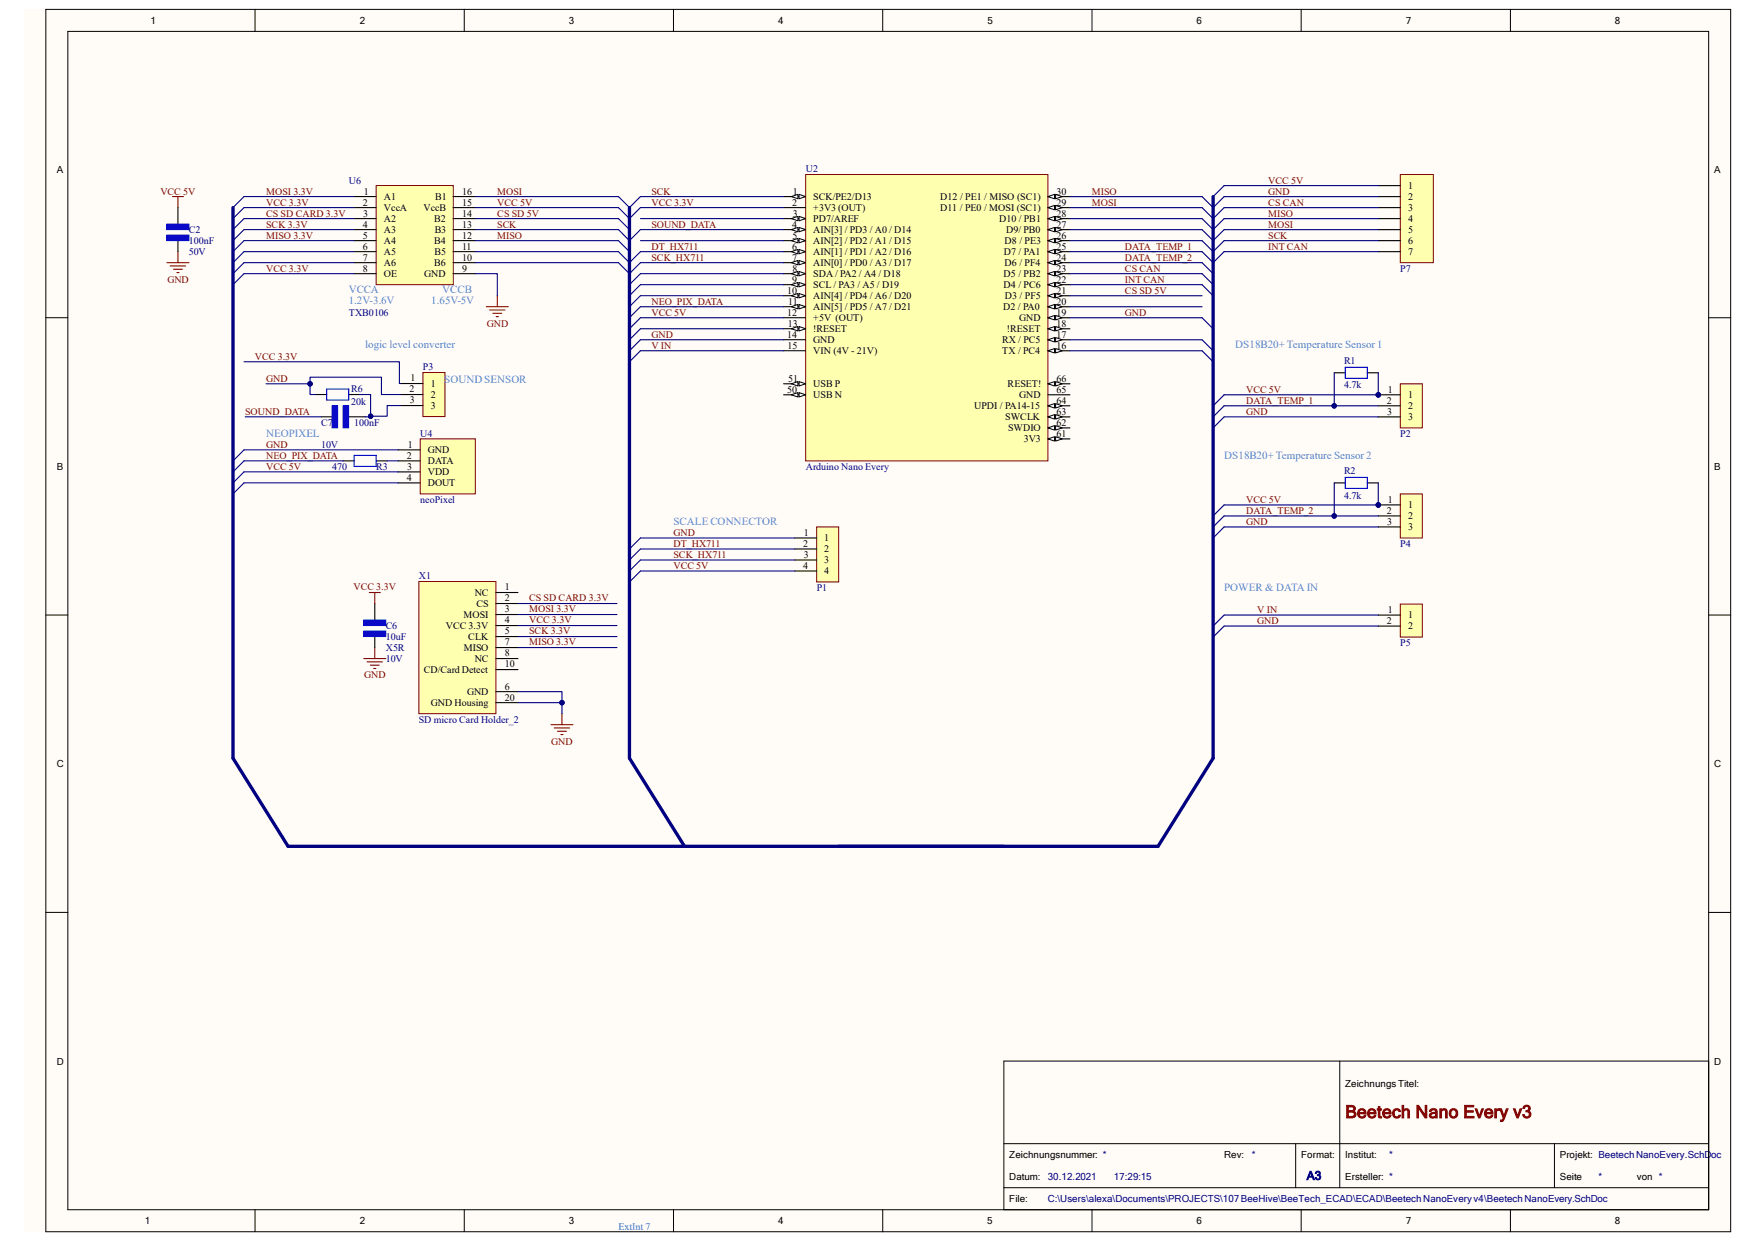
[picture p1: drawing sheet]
<svg xmlns="http://www.w3.org/2000/svg" width="297mm" height="210mm" viewBox="0 0 297 210" stroke-linecap="round" stroke-linejoin="round" font-family="sans-serif">
<path d="M4 1.6h288.9v206.8h-288.9z" fill-rule="evenodd" fill="#fffcf8"/>
<g fill="none" stroke="#000" stroke-width=".17">
<path d="M7.8 1.6h285.1v206.8h-285.1zM11.5 5.3h277.7v199.4h-277.7zM43.2 1.6v3.7M78.6 1.6v3.7M114 1.6v3.7M149.4 1.6v3.7M184.8 1.6v3.7M220.2 1.6v3.7M255.6 1.6v3.7M7.7 53.8h3.8M289.2 53.8h3.7M7.8 104.1h3.7"/>
<path d="M289.2 104.1h3.7M7.8 154.4h3.7M289.2 154.4h3.7M226.7 179.6v21.4M289.2 179.6h-119.3v25.1M169.9 193.5h119.3M219.3 193.5v7.5M263.1 193.5v7.5M43.2 204.7v3.7M78.6 204.7v3.7M114 204.7v3.7M149.4 204.7v3.7"/>
<path d="M169.9 201h119.3M184.8 204.7v3.7M220.2 204.7v3.7M255.6 204.7v3.7"/>
</g>
<path d="M136.3 29.5h41v48.5h-41z" fill-rule="evenodd" fill="#ffffb0"/>
<path d="M136.3 29.5h41v48.5h-41z" fill="none" stroke="#800000" stroke-width=".17"/>
<path d="M132.6 33.3h3.7" fill="none" stroke="#000" stroke-width=".19"/>
<path d="M135.2 32.9l1.1 .4-1.1 .3z" fill="#f8fcff"/>
<path d="M135.2 32.9l1.1 .4-1.1 .3z" fill="none" stroke="#000" stroke-width=".17"/>
<path d="M133.9 33.3l1.1-.4v.7z" fill="#f8fcff"/>
<path d="M133.9 33.3l1.1-.4v.7z" fill="none" stroke="#000" stroke-width=".17"/>
<path d="M132.6 35.1h3.7M132.6 37h3.7" fill="none" stroke="#000" stroke-width=".19"/>
<path d="M135.2 36.6l1.1 .4-1.1 .4z" fill="#f8fcff"/>
<path d="M135.2 36.6l1.1 .4-1.1 .4z" fill="none" stroke="#000" stroke-width=".17"/>
<path d="M133.9 37l1.1-.4v.8z" fill="#f8fcff"/>
<path d="M133.9 37l1.1-.4v.8z" fill="none" stroke="#000" stroke-width=".17"/>
<path d="M132.6 38.9h3.7" fill="none" stroke="#000" stroke-width=".19"/>
<path d="M135.2 38.5l1.1 .4-1.1 .3z" fill="#f8fcff"/>
<path d="M135.2 38.5l1.1 .4-1.1 .3z" fill="none" stroke="#000" stroke-width=".17"/>
<path d="M133.9 38.9l1.1-.4v.7z" fill="#f8fcff"/>
<path d="M133.9 38.9l1.1-.4v.7z" fill="none" stroke="#000" stroke-width=".17"/>
<path d="M132.6 40.7h3.7" fill="none" stroke="#000" stroke-width=".19"/>
<path d="M135.2 40.3l1.1 .4-1.1 .4z" fill="#f8fcff"/>
<path d="M135.2 40.3l1.1 .4-1.1 .4z" fill="none" stroke="#000" stroke-width=".17"/>
<path d="M133.9 40.7l1.1-.4v.8z" fill="#f8fcff"/>
<path d="M133.9 40.7l1.1-.4v.8z" fill="none" stroke="#000" stroke-width=".17"/>
<path d="M132.6 42.6h3.7" fill="none" stroke="#000" stroke-width=".19"/>
<path d="M135.2 42.2l1.1 .4-1.1 .4z" fill="#f8fcff"/>
<path d="M135.2 42.2l1.1 .4-1.1 .4z" fill="none" stroke="#000" stroke-width=".17"/>
<path d="M133.9 42.6l1.1-.4v.8z" fill="#f8fcff"/>
<path d="M133.9 42.6l1.1-.4v.8z" fill="none" stroke="#000" stroke-width=".17"/>
<path d="M132.6 44.4h3.7" fill="none" stroke="#000" stroke-width=".19"/>
<path d="M135.2 44.1l1.1 .3-1.1 .4z" fill="#f8fcff"/>
<path d="M135.2 44.1l1.1 .3-1.1 .4z" fill="none" stroke="#000" stroke-width=".17"/>
<path d="M133.9 44.4l1.1-.3v.7z" fill="#f8fcff"/>
<path d="M133.9 44.4l1.1-.3v.7z" fill="none" stroke="#000" stroke-width=".17"/>
<path d="M132.6 46.3h3.7" fill="none" stroke="#000" stroke-width=".19"/>
<path d="M135.2 45.9l1.1 .4-1.1 .4z" fill="#f8fcff"/>
<path d="M135.2 45.9l1.1 .4-1.1 .4z" fill="none" stroke="#000" stroke-width=".17"/>
<path d="M133.9 46.3l1.1-.4v.8z" fill="#f8fcff"/>
<path d="M133.9 46.3l1.1-.4v.8z" fill="none" stroke="#000" stroke-width=".17"/>
<path d="M132.6 48.2h3.7" fill="none" stroke="#000" stroke-width=".19"/>
<path d="M135.2 47.8l1.1 .4-1.1 .4z" fill="#f8fcff"/>
<path d="M135.2 47.8l1.1 .4-1.1 .4z" fill="none" stroke="#000" stroke-width=".17"/>
<path d="M133.9 48.2l1.1-.4v.8z" fill="#f8fcff"/>
<path d="M133.9 48.2l1.1-.4v.8z" fill="none" stroke="#000" stroke-width=".17"/>
<path d="M132.6 50h3.7" fill="none" stroke="#000" stroke-width=".19"/>
<path d="M135.2 49.7l1.1 .3-1.1 .4z" fill="#f8fcff"/>
<path d="M135.2 49.7l1.1 .3-1.1 .4z" fill="none" stroke="#000" stroke-width=".17"/>
<path d="M133.9 50l1.1-.3v.7z" fill="#f8fcff"/>
<path d="M133.9 50l1.1-.3v.7z" fill="none" stroke="#000" stroke-width=".17"/>
<path d="M132.6 51.9h3.7" fill="none" stroke="#000" stroke-width=".19"/>
<path d="M135.2 51.5l1.1 .4-1.1 .4z" fill="#f8fcff"/>
<path d="M135.2 51.5l1.1 .4-1.1 .4z" fill="none" stroke="#000" stroke-width=".17"/>
<path d="M133.9 51.9l1.1-.4v.8z" fill="#f8fcff"/>
<path d="M133.9 51.9l1.1-.4v.8z" fill="none" stroke="#000" stroke-width=".17"/>
<path d="M132.6 53.8h3.7M132.6 55.6h3.7" fill="none" stroke="#000" stroke-width=".19"/>
<path d="M135.2 55.3l1.1 .3-1.1 .4z" fill="#f8fcff"/>
<path d="M135.2 55.3l1.1 .3-1.1 .4z" fill="none" stroke="#000" stroke-width=".17"/>
<path d="M133.9 55.6l1.1-.3v.7z" fill="#f8fcff"/>
<path d="M133.9 55.6l1.1-.3v.7z" fill="none" stroke="#000" stroke-width=".17"/>
<path d="M132.6 57.5h3.7M132.6 59.4h3.7M177.3 59.4h3.8" fill="none" stroke="#000" stroke-width=".19"/>
<path d="M177.3 59.4l1.2-.4v.7z" fill="#f8fcff"/>
<path d="M177.3 59.4l1.2-.4v.7z" fill="none" stroke="#000" stroke-width=".17"/>
<path d="M178.6 59l1.2 .4-1.2 .3z" fill="#f8fcff"/>
<path d="M178.6 59l1.2 .4-1.2 .3z" fill="none" stroke="#000" stroke-width=".17"/>
<path d="M177.3 57.5h3.8" fill="none" stroke="#000" stroke-width=".19"/>
<path d="M177.3 57.5l1.2-.4v.8z" fill="#f8fcff"/>
<path d="M177.3 57.5l1.2-.4v.8z" fill="none" stroke="#000" stroke-width=".17"/>
<path d="M178.6 57.1l1.2 .4-1.2 .4z" fill="#f8fcff"/>
<path d="M178.6 57.1l1.2 .4-1.2 .4z" fill="none" stroke="#000" stroke-width=".17"/>
<path d="M177.3 55.6h3.8" fill="none" stroke="#000" stroke-width=".19"/>
<path d="M177.3 55.6l1.2-.3v.7z" fill="#f8fcff"/>
<path d="M177.3 55.6l1.2-.3v.7z" fill="none" stroke="#000" stroke-width=".17"/>
<path d="M178.6 55.3l1.2 .3-1.2 .4z" fill="#f8fcff"/>
<path d="M178.6 55.3l1.2 .3-1.2 .4z" fill="none" stroke="#000" stroke-width=".17"/>
<path d="M177.3 53.8h3.8" fill="none" stroke="#000" stroke-width=".19"/>
<path d="M177.3 53.8l1.2-.4v.7z" fill="#f8fcff"/>
<path d="M177.3 53.8l1.2-.4v.7z" fill="none" stroke="#000" stroke-width=".17"/>
<path d="M178.6 53.4l1.2 .4-1.2 .3z" fill="#f8fcff"/>
<path d="M178.6 53.4l1.2 .4-1.2 .3z" fill="none" stroke="#000" stroke-width=".17"/>
<path d="M177.3 51.9h3.8" fill="none" stroke="#000" stroke-width=".19"/>
<path d="M177.3 51.9l1.2-.4v.8z" fill="#f8fcff"/>
<path d="M177.3 51.9l1.2-.4v.8z" fill="none" stroke="#000" stroke-width=".17"/>
<path d="M178.6 51.5l1.2 .4-1.2 .4z" fill="#f8fcff"/>
<path d="M178.6 51.5l1.2 .4-1.2 .4z" fill="none" stroke="#000" stroke-width=".17"/>
<path d="M177.3 50h3.8" fill="none" stroke="#000" stroke-width=".19"/>
<path d="M177.3 50l1.2-.3v.7z" fill="#f8fcff"/>
<path d="M177.3 50l1.2-.3v.7z" fill="none" stroke="#000" stroke-width=".17"/>
<path d="M178.6 49.7l1.2 .3-1.2 .4z" fill="#f8fcff"/>
<path d="M178.6 49.7l1.2 .3-1.2 .4z" fill="none" stroke="#000" stroke-width=".17"/>
<path d="M177.3 48.2h3.8" fill="none" stroke="#000" stroke-width=".19"/>
<path d="M177.3 48.2l1.2-.4v.8z" fill="#f8fcff"/>
<path d="M177.3 48.2l1.2-.4v.8z" fill="none" stroke="#000" stroke-width=".17"/>
<path d="M178.6 47.8l1.2 .4-1.2 .4z" fill="#f8fcff"/>
<path d="M178.6 47.8l1.2 .4-1.2 .4z" fill="none" stroke="#000" stroke-width=".17"/>
<path d="M177.3 46.3h3.8" fill="none" stroke="#000" stroke-width=".19"/>
<path d="M177.3 46.3l1.2-.4v.8z" fill="#f8fcff"/>
<path d="M177.3 46.3l1.2-.4v.8z" fill="none" stroke="#000" stroke-width=".17"/>
<path d="M178.6 45.9l1.2 .4-1.2 .4z" fill="#f8fcff"/>
<path d="M178.6 45.9l1.2 .4-1.2 .4z" fill="none" stroke="#000" stroke-width=".17"/>
<path d="M177.3 44.4h3.8" fill="none" stroke="#000" stroke-width=".19"/>
<path d="M177.3 44.4l1.2-.3v.7z" fill="#f8fcff"/>
<path d="M177.3 44.4l1.2-.3v.7z" fill="none" stroke="#000" stroke-width=".17"/>
<path d="M178.6 44.1l1.2 .3-1.2 .4z" fill="#f8fcff"/>
<path d="M178.6 44.1l1.2 .3-1.2 .4z" fill="none" stroke="#000" stroke-width=".17"/>
<path d="M177.3 42.6h3.8" fill="none" stroke="#000" stroke-width=".19"/>
<path d="M177.3 42.6l1.2-.4v.8z" fill="#f8fcff"/>
<path d="M177.3 42.6l1.2-.4v.8z" fill="none" stroke="#000" stroke-width=".17"/>
<path d="M178.6 42.2l1.2 .4-1.2 .4z" fill="#f8fcff"/>
<path d="M178.6 42.2l1.2 .4-1.2 .4z" fill="none" stroke="#000" stroke-width=".17"/>
<path d="M177.3 40.7h3.8" fill="none" stroke="#000" stroke-width=".19"/>
<path d="M177.3 40.7l1.2-.3v.7z" fill="#f8fcff"/>
<path d="M177.3 40.7l1.2-.3v.7z" fill="none" stroke="#000" stroke-width=".17"/>
<path d="M178.6 40.4l1.2 .3-1.2 .4z" fill="#f8fcff"/>
<path d="M178.6 40.4l1.2 .3-1.2 .4z" fill="none" stroke="#000" stroke-width=".17"/>
<path d="M177.3 38.9h3.8" fill="none" stroke="#000" stroke-width=".19"/>
<path d="M177.3 38.9l1.2-.4v.7z" fill="#f8fcff"/>
<path d="M177.3 38.9l1.2-.4v.7z" fill="none" stroke="#000" stroke-width=".17"/>
<path d="M178.6 38.5l1.2 .4-1.2 .3z" fill="#f8fcff"/>
<path d="M178.6 38.5l1.2 .4-1.2 .3z" fill="none" stroke="#000" stroke-width=".17"/>
<path d="M177.3 37h3.8" fill="none" stroke="#000" stroke-width=".19"/>
<path d="M177.3 37l1.2-.4v.8z" fill="#f8fcff"/>
<path d="M177.3 37l1.2-.4v.8z" fill="none" stroke="#000" stroke-width=".17"/>
<path d="M178.6 36.6l1.2 .4-1.2 .4z" fill="#f8fcff"/>
<path d="M178.6 36.6l1.2 .4-1.2 .4z" fill="none" stroke="#000" stroke-width=".17"/>
<path d="M177.3 35.1h3.8" fill="none" stroke="#000" stroke-width=".19"/>
<path d="M177.3 35.1l1.2-.3v.7z" fill="#f8fcff"/>
<path d="M177.3 35.1l1.2-.3v.7z" fill="none" stroke="#000" stroke-width=".17"/>
<path d="M178.6 34.8l1.2 .3-1.2 .4z" fill="#f8fcff"/>
<path d="M178.6 34.8l1.2 .3-1.2 .4z" fill="none" stroke="#000" stroke-width=".17"/>
<path d="M177.3 33.3h3.8" fill="none" stroke="#000" stroke-width=".19"/>
<path d="M177.3 33.3l1.2-.4v.7z" fill="#f8fcff"/>
<path d="M177.3 33.3l1.2-.4v.7z" fill="none" stroke="#000" stroke-width=".17"/>
<path d="M178.6 32.9l1.2 .4-1.2 .3z" fill="#f8fcff"/>
<path d="M178.6 32.9l1.2 .4-1.2 .3z" fill="none" stroke="#000" stroke-width=".17"/>
<path d="M132.6 64.9h3.7" fill="none" stroke="#000" stroke-width=".19"/>
<path d="M135.2 64.6l1.1 .3-1.1 .4z" fill="#f8fcff"/>
<path d="M135.2 64.6l1.1 .3-1.1 .4z" fill="none" stroke="#000" stroke-width=".17"/>
<path d="M133.9 64.9l1.1-.3v.7z" fill="#f8fcff"/>
<path d="M133.9 64.9l1.1-.3v.7z" fill="none" stroke="#000" stroke-width=".17"/>
<path d="M132.6 66.8h3.7" fill="none" stroke="#000" stroke-width=".19"/>
<path d="M135.2 66.4l1.1 .4-1.1 .4z" fill="#f8fcff"/>
<path d="M135.2 66.4l1.1 .4-1.1 .4z" fill="none" stroke="#000" stroke-width=".17"/>
<path d="M133.9 66.8l1.1-.4v.8z" fill="#f8fcff"/>
<path d="M133.9 66.8l1.1-.4v.8z" fill="none" stroke="#000" stroke-width=".17"/>
<path d="M177.3 74.3h3.8" fill="none" stroke="#000" stroke-width=".19"/>
<path d="M177.3 74.3l1.2-.4v.7z" fill="#f8fcff"/>
<path d="M177.3 74.3l1.2-.4v.7z" fill="none" stroke="#000" stroke-width=".17"/>
<path d="M178.6 73.9l1.2 .4-1.2 .3z" fill="#f8fcff"/>
<path d="M178.6 73.9l1.2 .4-1.2 .3z" fill="none" stroke="#000" stroke-width=".17"/>
<path d="M177.3 72.4h3.8" fill="none" stroke="#000" stroke-width=".19"/>
<path d="M177.3 72.4l1.2-.4v.8z" fill="#f8fcff"/>
<path d="M177.3 72.4l1.2-.4v.8z" fill="none" stroke="#000" stroke-width=".17"/>
<path d="M178.6 72l1.2 .4-1.2 .4z" fill="#f8fcff"/>
<path d="M178.6 72l1.2 .4-1.2 .4z" fill="none" stroke="#000" stroke-width=".17"/>
<path d="M177.3 70.5h3.8" fill="none" stroke="#000" stroke-width=".19"/>
<path d="M177.3 70.5l1.2-.3v.7z" fill="#f8fcff"/>
<path d="M177.3 70.5l1.2-.3v.7z" fill="none" stroke="#000" stroke-width=".17"/>
<path d="M178.6 70.2l1.2 .3-1.2 .4z" fill="#f8fcff"/>
<path d="M178.6 70.2l1.2 .3-1.2 .4z" fill="none" stroke="#000" stroke-width=".17"/>
<path d="M177.3 68.7h3.8" fill="none" stroke="#000" stroke-width=".19"/>
<path d="M177.3 68.7l1.2-.4v.8z" fill="#f8fcff"/>
<path d="M177.3 68.7l1.2-.4v.8z" fill="none" stroke="#000" stroke-width=".17"/>
<path d="M178.6 68.3l1.2 .4-1.2 .4z" fill="#f8fcff"/>
<path d="M178.6 68.3l1.2 .4-1.2 .4z" fill="none" stroke="#000" stroke-width=".17"/>
<path d="M177.3 66.8h3.8M177.3 64.9h3.8" fill="none" stroke="#000" stroke-width=".19"/>
<path d="M177.3 64.9l1.2-.3v.7z" fill="#f8fcff"/>
<path d="M177.3 64.9l1.2-.3v.7z" fill="none" stroke="#000" stroke-width=".17"/>
<path d="M178.6 64.6l1.2 .3-1.2 .4z" fill="#f8fcff"/>
<path d="M178.6 64.6l1.2 .3-1.2 .4z" fill="none" stroke="#000" stroke-width=".17"/>
<path d="M29.2 33.3h1.8M30.1 33.3v1.8M28.2 44.4h3.8M28.8 45h2.6M29.4 45.6h1.5M29.9 46.1h.4M30.1 42.6v1.8" fill="none" stroke="#800000" stroke-width=".19"/>
<path d="M30.1 35.1v2.8M30.1 40.7v1.9" fill="none" stroke="#000" stroke-width=".19"/>
<path d="M28.2 37.9h3.8v1h-3.8z" fill-rule="evenodd" fill="#00f"/>
<path d="M28.2 37.9h3.8v1h-3.8z" fill="none" stroke="#00f" stroke-width=".17"/>
<path d="M28.2 39.8h3.8v.9h-3.8z" fill-rule="evenodd" fill="#00f"/>
<path d="M28.2 39.8h3.8v.9h-3.8z" fill="none" stroke="#00f" stroke-width=".17"/>
<path d="M106.5 35.1v93.2l9.3 14.9M205.3 33.3v95l-9.3 14.9h-147.2l-9.4-14.9v-93.2" fill="none" stroke="#000080" stroke-width=".56"/>
<circle cx="233.3" cy="66.8" r=".37" fill="#000080"/>
<circle cx="233.3" cy="66.8" r=".37" fill="none" stroke="#000080" stroke-width=".17"/>
<path d="M237 64.9h3.7v7.5h-3.7z" fill-rule="evenodd" fill="#ffffb0"/>
<path d="M237 64.9h3.7v7.5h-3.7z" fill="none" stroke="#800000" stroke-width=".17"/>
<path d="M233.3 66.8h3.7" fill="none" stroke="#000" stroke-width=".19"/>
<circle cx="233.3" cy="66.8" r=".37" fill="#000080"/>
<circle cx="233.3" cy="66.8" r=".37" fill="none" stroke="#000080" stroke-width=".17"/>
<path d="M233.3 68.7h3.7M233.3 70.5h3.7" fill="none" stroke="#000" stroke-width=".19"/>
<circle cx="233.3" cy="85.5" r=".37" fill="#000080"/>
<circle cx="233.3" cy="85.5" r=".37" fill="none" stroke="#000080" stroke-width=".17"/>
<path d="M237 83.6h3.7v7.4h-3.7z" fill-rule="evenodd" fill="#ffffb0"/>
<path d="M237 83.6h3.7v7.4h-3.7z" fill="none" stroke="#800000" stroke-width=".17"/>
<path d="M233.3 85.4h3.7" fill="none" stroke="#000" stroke-width=".19"/>
<circle cx="233.3" cy="85.5" r=".37" fill="#000080"/>
<circle cx="233.3" cy="85.5" r=".37" fill="none" stroke="#000080" stroke-width=".17"/>
<path d="M225.8 63.1h1.9M231.4 63.1h1.9M225.8 81.7h1.9M231.4 81.7h1.9M233.3 87.3h3.7M233.3 89.2h3.7" fill="none" stroke="#000" stroke-width=".19"/>
<path d="M227.7 62.2h3.7v1.8h-3.7zM227.7 80.8h3.7v1.9h-3.7z" fill="none" stroke="#00f" stroke-width=".19"/>
<path d="M71.6 63h3.7v7.5h-3.7z" fill-rule="evenodd" fill="#ffffb0"/>
<path d="M71.6 63h3.7v7.5h-3.7z" fill="none" stroke="#800000" stroke-width=".17"/>
<path d="M67.9 64.9h3.7M67.9 66.8h3.7M67.9 68.6h3.7" fill="none" stroke="#000" stroke-width=".19"/>
<path d="M71.1 74.3h9.3v9.3h-9.3z" fill-rule="evenodd" fill="#ffffb0"/>
<path d="M71.1 74.3h9.3v9.3h-9.3z" fill="none" stroke="#800000" stroke-width=".17"/>
<path d="M58.1 78h1.8M63.7 78h1.8M67.4 76.1h3.7M67.4 78h3.7M67.4 79.9h3.7M67.4 81.7h3.7M63.4 102.1v2.8M63.4 107.7v1.9" fill="none" stroke="#000" stroke-width=".19"/>
<g fill="none" stroke="#000080" stroke-width=".19">
<path d="M108.4 33.3l-1.9 1.8M108.4 35.1l-1.9 1.9M108.4 38.9l-1.9 1.8M203.4 37l1.9 1.9M203.4 38.9l1.9 1.8M203.4 35.1l1.9 1.9M108.4 57.5l-1.9 1.9M108.4 59.4l-1.9 1.8M108.4 53.8l-1.9 1.8M108.4 55.6l-1.9 1.9M108.4 50l-1.9 1.9M108.4 51.9l-1.9 1.9"/>
<path d="M108.4 46.3l-1.9 1.9M108.4 48.2l-1.9 1.8M108.4 42.6l-1.9 1.8M108.4 44.4l-1.9 1.9M203.4 57.5l1.9 1.9M203.4 59.4l1.9 1.8M203.4 48.2l1.9 1.8M203.4 53.8l1.9 1.8M203.4 44.4l1.9 1.9M203.4 46.3l1.9 1.9M203.4 40.7l1.9 1.9M203.4 42.6l1.9 1.8"/>
<path d="M41.3 76.1l-1.9 1.9M41.3 78l-1.9 1.9M41.3 79.9l-1.9 1.8M207.2 66.8l-1.9 1.9M207.2 68.7l-1.9 1.8M207.2 70.5l-1.9 1.9M41.3 81.7l-1.9 1.9M207.2 85.4l-1.9 1.9M207.2 87.3l-1.9 1.9M207.2 89.2l-1.9 1.8M207.2 105.9l-1.9 1.9M207.2 104.1l-1.9 1.8"/>
</g>
<path d="M59.9 77.1h3.8v1.8h-3.8z" fill="none" stroke="#00f" stroke-width=".19"/>
<path d="M61.6 111.5h3.7M62.1 112h2.6M62.7 112.6h1.5M63.2 113.1h.4M63.4 109.6v1.9M93.2 122.6h3.8M93.8 123.2h2.6M94.4 123.8h1.5M94.9 124.3h.4M95.1 120.8v1.8" fill="none" stroke="#800000" stroke-width=".19"/>
<path d="M61.6 104.9h3.7v1h-3.7z" fill-rule="evenodd" fill="#00f"/>
<path d="M61.6 104.9h3.7v1h-3.7z" fill="none" stroke="#00f" stroke-width=".17"/>
<path d="M61.6 106.8h3.7v.9h-3.7z" fill-rule="evenodd" fill="#00f"/>
<path d="M61.6 106.8h3.7v.9h-3.7z" fill="none" stroke="#00f" stroke-width=".17"/>
<path d="M70.9 98.4h13v22.4h-13z" fill-rule="evenodd" fill="#ffffb0"/>
<path d="M70.9 98.4h13v22.4h-13z" fill="none" stroke="#800000" stroke-width=".17"/>
<path d="M83.9 100.3h3.8M83.9 107.7h3.8M83.9 117h3.8M83.9 105.9h3.8M83.9 102.1h3.8M83.9 109.6h3.8M83.9 111.5h3.8M83.9 113.3h3.8M83.9 118.9h3.8M83.9 104h3.8" fill="none" stroke="#000" stroke-width=".19"/>
<path d="M62.5 100.3h1.9M63.4 100.3v1.8" fill="none" stroke="#800000" stroke-width=".19"/>
<path d="M203.4 33.3l1.9 1.8" fill="none" stroke="#000080" stroke-width=".19"/>
<path d="M138.2 89.2h3.7v9.3h-3.7z" fill-rule="evenodd" fill="#ffffb0"/>
<path d="M138.2 89.2h3.7v9.3h-3.7z" fill="none" stroke="#800000" stroke-width=".17"/>
<path d="M134.5 91h3.7M134.5 92.9h3.7M134.5 94.8h3.7M134.5 96.6h3.7" fill="none" stroke="#000" stroke-width=".19"/>
<path d="M108.4 91l-1.9 1.9M108.4 92.9l-1.9 1.9M108.4 94.8l-1.9 1.8M108.4 96.6l-1.9 1.9" fill="none" stroke="#000080" stroke-width=".19"/>
<path d="M82.3 51.9h3.7M82.9 52.5h2.6M83.4 53h1.5M84 53.6h.3M84.2 50v1.9" fill="none" stroke="#800000" stroke-width=".19"/>
<path d="M63.7 31.4h13v16.8h-13z" fill-rule="evenodd" fill="#ffffb0"/>
<path d="M63.7 31.4h13v16.8h-13z" fill="none" stroke="#800000" stroke-width=".17"/>
<g fill="none" stroke="#000" stroke-width=".19">
<path d="M59.9 33.3h3.8M59.9 35.1h3.8M59.9 37h3.8M59.9 38.9h3.8M76.7 33.3h3.7M76.7 35.1h3.7M76.7 37h3.7M76.7 38.9h3.7M59.9 40.7h3.8M59.9 42.6h3.8M59.9 44.4h3.8M59.9 46.3h3.8"/>
<path d="M76.7 40.7h3.7M76.7 42.6h3.7M76.7 44.4h3.7M76.7 46.3h3.7M54.3 70.5h1.9M59 70.5h2.8"/>
</g>
<g fill="none" stroke="#000080" stroke-width=".19">
<path d="M41.3 33.3l-1.9 1.8M41.3 35.1l-1.9 1.9M41.3 37l-1.9 1.9M41.3 38.9l-1.9 1.8M104.7 33.3l1.8 1.8M104.7 35.1l1.8 1.9M104.7 37l1.8 1.9M104.7 38.9l1.8 1.8M41.3 40.7l-1.9 1.9M41.3 42.6l-1.9 1.8M41.3 46.3l-1.9 1.9M41.3 44.4l-1.9 1.9"/>
<path d="M104.7 40.7l1.8 1.9M104.7 42.6l1.8 1.8M104.7 44.4l1.8 1.9"/>
</g>
<path d="M58.1 68.7h.9v3.7h-.9z" fill-rule="evenodd" fill="#00f"/>
<path d="M58.1 68.7h.9v3.7h-.9z" fill="none" stroke="#00f" stroke-width=".17"/>
<path d="M56.2 68.7h.9v3.7h-.9z" fill-rule="evenodd" fill="#00f"/>
<path d="M56.2 68.7h.9v3.7h-.9z" fill="none" stroke="#00f" stroke-width=".17"/>
<path d="M53.4 66.8h1.9M59 66.8h1.9" fill="none" stroke="#000" stroke-width=".19"/>
<path d="M55.3 65.8h3.7v1.9h-3.7z" fill="none" stroke="#00f" stroke-width=".19"/>
<path d="M207.2 37l-1.9 1.9M207.2 35.1l-1.9 1.9M207.2 33.3l-1.9 1.8M207.2 31.4l-1.9 1.9M207.2 38.9l-1.9 1.8M207.2 42.6l-1.9 1.8M207.2 40.7l-1.9 1.9" fill="none" stroke="#000080" stroke-width=".19"/>
<path d="M237 29.5h5.6v14.9h-5.6z" fill-rule="evenodd" fill="#ffffb0"/>
<path d="M237 29.5h5.6v14.9h-5.6z" fill="none" stroke="#800000" stroke-width=".17"/>
<path d="M233.3 31.4h3.7M233.3 33.3h3.7M233.3 35.1h3.7M233.3 37h3.7M233.3 38.9h3.7M233.3 40.7h3.7M233.3 42.6h3.7" fill="none" stroke="#000" stroke-width=".19"/>
<path d="M237 102.2h3.7v5.6h-3.7z" fill-rule="evenodd" fill="#ffffb0"/>
<path d="M237 102.2h3.7v5.6h-3.7z" fill="none" stroke="#800000" stroke-width=".17"/>
<path d="M233.3 104.1h3.7M233.3 105.9h3.7" fill="none" stroke="#000" stroke-width=".19"/>
<g fill="none" stroke="#000080" stroke-width=".19">
<path d="M108.4 38.9h24.2M108.4 35.1h24.2M108.4 33.3h24.2M108.4 40.7h24.2M108.4 59.4h24.2M108.4 57.5h24.2M108.4 55.6h24.2M108.4 53.8h24.2M108.4 51.9h24.2M108.4 50h24.2M108.4 48.2h24.2M108.4 46.3h24.2"/>
<path d="M108.4 44.4h24.2M108.4 42.6h24.2M41.3 79.9h26.1M41.3 78h16.8M41.3 76.1h26.1M65.5 78h1.9M41.3 81.7h26.1M87.7 118.9h7.4v1.9"/>
</g>
<circle cx="95.1" cy="118.9" r=".37" fill="#000080"/>
<circle cx="95.1" cy="118.9" r=".37" fill="none" stroke="#000080" stroke-width=".17"/>
<path d="M87.7 117h7.4v1.9" fill="none" stroke="#000080" stroke-width=".19"/>
<circle cx="95.1" cy="118.9" r=".37" fill="#000080"/>
<circle cx="95.1" cy="118.9" r=".37" fill="none" stroke="#000080" stroke-width=".17"/>
<g fill="none" stroke="#000080" stroke-width=".19">
<path d="M181.1 38.9h22.3M181.1 37h22.3M181.1 35.1h22.3M181.1 33.3h22.3M181.1 59.4h22.3M181.1 57.5h22.3M181.1 53.8h22.3M181.1 51.9h22.3M181.1 50h22.3M181.1 48.2h22.3M181.1 46.3h22.3M181.1 44.4h22.3"/>
<path d="M181.1 42.6h22.3M181.1 40.7h22.3M207.2 87.3h26.1M207.2 89.2h26.1M87.7 109.6h16.7M87.7 107.7h16.7M87.7 105.9h16.7M87.7 104h16.7M207.2 105.9h26.1M207.2 104.1h26.1"/>
</g>
<circle cx="225.8" cy="87.3" r=".37" fill="#000080"/>
<circle cx="225.8" cy="87.3" r=".37" fill="none" stroke="#000080" stroke-width=".17"/>
<path d="M233.3 81.7v3.7h-26.1" fill="none" stroke="#000080" stroke-width=".19"/>
<circle cx="233.3" cy="85.5" r=".37" fill="#000080"/>
<circle cx="233.3" cy="85.5" r=".37" fill="none" stroke="#000080" stroke-width=".17"/>
<path d="M207.2 68.7h26.1M207.2 70.5h26.1" fill="none" stroke="#000080" stroke-width=".19"/>
<circle cx="225.8" cy="68.7" r=".37" fill="#000080"/>
<circle cx="225.8" cy="68.7" r=".37" fill="none" stroke="#000080" stroke-width=".17"/>
<path d="M233.3 63.1v3.7h-26.1" fill="none" stroke="#000080" stroke-width=".19"/>
<circle cx="233.3" cy="66.8" r=".37" fill="#000080"/>
<circle cx="233.3" cy="66.8" r=".37" fill="none" stroke="#000080" stroke-width=".17"/>
<path d="M225.8 81.7v5.6" fill="none" stroke="#000080" stroke-width=".19"/>
<circle cx="225.8" cy="87.3" r=".37" fill="#000080"/>
<circle cx="225.8" cy="87.3" r=".37" fill="none" stroke="#000080" stroke-width=".17"/>
<path d="M225.8 63.1v5.6" fill="none" stroke="#000080" stroke-width=".19"/>
<circle cx="225.8" cy="68.7" r=".37" fill="#000080"/>
<circle cx="225.8" cy="68.7" r=".37" fill="none" stroke="#000080" stroke-width=".17"/>
<g fill="none" stroke="#000080" stroke-width=".19">
<path d="M41.3 37h18.6M41.3 38.9h18.6M41.3 35.1h18.6M41.3 33.3h18.6M80.4 37h24.3M80.4 38.9h24.3M80.4 35.1h24.3M80.4 33.3h24.3M108.4 37h24.2M41.3 46.3h18.6M41.3 44.4h18.6M41.3 42.6h18.6"/>
<path d="M41.3 40.7h18.6M80.4 46.3h3.8v3.7M80.4 44.4h24.3M80.4 42.6h24.3M80.4 40.7h24.3M41.3 61.2h26.3v3.7h.3M60.9 66.8h1.8v3.6M108.4 96.6h26.1M108.4 94.8h26.1M108.4 92.9h26.1M108.4 91h26.1M87.7 102.1h16.7"/>
</g>
<circle cx="62.7" cy="70.4" r=".37" fill="#000080"/>
<circle cx="62.7" cy="70.4" r=".37" fill="none" stroke="#000080" stroke-width=".17"/>
<path d="M67.9 68.6h-2.4v1.8l-3.7 .1" fill="none" stroke="#000080" stroke-width=".19"/>
<circle cx="62.7" cy="70.4" r=".37" fill="#000080"/>
<circle cx="62.7" cy="70.4" r=".37" fill="none" stroke="#000080" stroke-width=".17"/>
<path d="M207.2 37h26.1M207.2 35.1h26.1M207.2 33.3h26.1M207.2 31.4h26.1M207.2 38.9h26.1M207.2 42.6h26.1M207.2 40.7h26.1M41.5 70.5h12.8M45 64.9h7.5" fill="none" stroke="#000080" stroke-width=".19"/>
<circle cx="52.5" cy="65" r=".37" fill="#000080"/>
<circle cx="52.5" cy="65" r=".37" fill="none" stroke="#000080" stroke-width=".17"/>
<path d="M53.4 66.8h-.9v-3h12.1v3h3.3" fill="none" stroke="#000080" stroke-width=".19"/>
<circle cx="52.5" cy="65" r=".37" fill="#000080"/>
<circle cx="52.5" cy="65" r=".37" fill="none" stroke="#000080" stroke-width=".17"/>
<text font-size="3" fill="#800000" x="227.7" y="189.2">Beetech Nano Every v3</text>
<text font-size="2" fill="#000080" x="221.1" y="199.6">A3</text>
<g font-size="1.9" fill="#4a86e8">
<text x="59" y="49.7">VCCA</text>
<text x="59" y="51.5">1.2V-3.6V</text>
<text x="73" y="51.5">1.65V-5V</text>
<text x="74.8" y="49.7">VCCB</text>
<text x="61.8" y="59">logic level converter</text>
<text x="209" y="59">DS18B20+ Temperature Sensor 1</text>
<text x="75.2" y="64.9">SOUND SENSOR</text>
<text x="45" y="73.9">NEOPIXEL</text>
<text x="207.2" y="77.6">DS18B20+ Temperature Sensor 2</text>
<text x="114" y="88.8">SCALE CONNECTOR</text>
<text x="207.2" y="100">POWER &amp; DATA IN</text>
</g>
<g font-size="1.7">
<text x="25.4" y="4.1">1</text>
<text x="60.9" y="4.1">2</text>
<text x="96.3" y="4.1">3</text>
<text x="131.7" y="4.1">4</text>
<text x="167.1" y="4.1">5</text>
<text x="202.5" y="4.1">6</text>
<text x="237.9" y="4.1">7</text>
<text x="273.3" y="4.1">8</text>
<text x="9.6" y="29.2">A</text>
<text x="290.1" y="29.2">A</text>
<text x="61.4" y="34.8">2</text>
<text x="61.6" y="32.9">1</text>
<text x="65" y="33.9">A1</text>
<text x="65" y="35.7">VccA</text>
<text x="71.7" y="35.7">VccB</text>
<text x="73.7" y="33.9">B1</text>
<text x="78.2" y="34.8">15</text>
<text x="78.2" y="32.9">16</text>
<text x="134.1" y="34.8">2</text>
<text x="134.2" y="32.9">1</text>
<text x="137.6" y="33.9">SCK/PE2/D13</text>
<text x="137.6" y="35.7">+3V3 (OUT)</text>
<text x="159.1" y="35.7">D11 / PE0 / MOSI (SC1)</text>
<text x="159.1" y="33.9">D12 / PE1 / MISO (SC1)</text>
<text x="178.8" y="34.8">29</text>
<text x="178.8" y="32.9">30</text>
<text x="238.3" y="32">1</text>
<text x="238.3" y="33.9">2</text>
<text x="238.3" y="35.7">3</text>
<text x="61.4" y="38.5">4</text>
<text x="61.4" y="40.4">5</text>
<text x="61.5" y="36.7">3</text>
<text x="65" y="37.6">A2</text>
<text x="65" y="39.5">A3</text>
<text x="65" y="41.3">A4</text>
<text x="73.5" y="41.3">B4</text>
<text x="73.5" y="37.6">B2</text>
<text x="73.6" y="39.5">B3</text>
<text x="78.2" y="40.4">12</text>
<text x="78.2" y="38.5">13</text>
<text x="78.2" y="36.7">14</text>
<text x="134.1" y="38.5">4</text>
<text x="134.1" y="40.4">5</text>
<text x="134.2" y="36.7">3</text>
<text x="137.6" y="37.6">PD7/AREF</text>
<text x="137.6" y="39.5">AIN[3] / PD3 / A0 / D14</text>
<text x="137.6" y="41.3">AIN[2] / PD2 / A1 / D15</text>
<text x="169.1" y="37.6">D10 / PB1</text>
<text x="170" y="41.3">D8 / PE3</text>
<text x="170.3" y="39.5">D9/ PB0</text>
<text x="178.8" y="40.4">26</text>
<text x="178.8" y="38.5">27</text>
<text x="178.8" y="36.7">28</text>
<text x="238.3" y="37.6">4</text>
<text x="238.3" y="39.5">5</text>
<text x="238.3" y="41.3">6</text>
<text x="61.4" y="42.2">6</text>
<text x="61.4" y="44.1">7</text>
<text x="61.4" y="46">8</text>
<text x="65" y="43.2">A5</text>
<text x="65" y="45">A6</text>
<text x="65" y="46.9">OE</text>
<text x="71.8" y="46.9">GND</text>
<text x="73.5" y="45">B6</text>
<text x="73.5" y="43.2">B5</text>
<text x="78.2" y="46">9</text>
<text x="78.2" y="44.1">10</text>
<text x="78.2" y="42.2">11</text>
<text x="134.1" y="42.2">6</text>
<text x="134.1" y="44.1">7</text>
<text x="134.1" y="47.8">9</text>
<text x="134.1" y="46">8</text>
<text x="137.6" y="43.2">AIN[1] / PD1 / A2 / D16</text>
<text x="137.6" y="45">AIN[0] / PD0 / A3 / D17</text>
<text x="137.6" y="46.9">SDA / PA2 / A4 / D18</text>
<text x="169.8" y="46.9">D5 / PB2</text>
<text x="169.9" y="43.2">D7 / PA1</text>
<text x="170" y="45">D6 / PF4</text>
<text x="178.8" y="47.8">22</text>
<text x="178.8" y="46">23</text>
<text x="178.8" y="44.1">24</text>
<text x="178.8" y="42.2">25</text>
<text x="238.3" y="43.2">7</text>
<text x="133.2" y="49.7">10</text>
<text x="133.2" y="53.4">12</text>
<text x="133.4" y="51.6">11</text>
<text x="137.6" y="48.8">SCL / PA3 / A5 / D19</text>
<text x="137.6" y="50.6">AIN[4] / PD4 / A6 / D20</text>
<text x="137.6" y="52.5">AIN[5] / PD5 / A7 / D21</text>
<text x="169.8" y="52.5">D2 / PA0</text>
<text x="169.8" y="48.8">D4 / PC6</text>
<text x="170.1" y="50.6">D3 / PF5</text>
<text x="178.8" y="53.4">19</text>
<text x="178.8" y="51.6">20</text>
<text x="178.8" y="49.7">21</text>
<text x="133.2" y="57.1">14</text>
<text x="133.3" y="59">15</text>
<text x="133.3" y="55.3">13</text>
<text x="137.6" y="54.4">+5V (OUT)</text>
<text x="137.6" y="56.2">!RESET</text>
<text x="137.6" y="58.1">GND</text>
<text x="137.6" y="59.9">VIN (4V - 21V)</text>
<text x="169.6" y="58.1">RX / PC5</text>
<text x="169.6" y="59.9">TX / PC4</text>
<text x="170.4" y="56.2">!RESET</text>
<text x="172.5" y="54.4">GND</text>
<text x="178.8" y="59">16</text>
<text x="178.8" y="57.1">17</text>
<text x="178.8" y="55.3">18</text>
<text x="69.5" y="64.6">1</text>
<text x="72.9" y="65.5">1</text>
<text x="133.4" y="64.6">51</text>
<text x="137.6" y="65.5">USB P</text>
<text x="170.5" y="65.5">RESET!</text>
<text x="178.8" y="64.6">66</text>
<text x="69.3" y="66.4">2</text>
<text x="69.4" y="68.3">3</text>
<text x="72.9" y="67.4">2</text>
<text x="72.9" y="69.2">3</text>
<text x="133.2" y="66.5">50</text>
<text x="137.6" y="67.4">USB N</text>
<text x="164.8" y="69.3">UPDI / PA14-15</text>
<text x="170.1" y="71.1">SWCLK</text>
<text x="172.5" y="67.4">GND</text>
<text x="178.8" y="70.2">63</text>
<text x="178.8" y="68.3">64</text>
<text x="178.8" y="66.5">65</text>
<text x="234.7" y="68.3">2</text>
<text x="234.8" y="70.2">3</text>
<text x="234.9" y="66.5">1</text>
<text x="238.3" y="67.4">1</text>
<text x="238.3" y="69.3">2</text>
<text x="238.3" y="71.1">3</text>
<text x="68.8" y="77.6">2</text>
<text x="69" y="75.8">1</text>
<text x="72.4" y="76.7">GND</text>
<text x="170.6" y="73">SWDIO</text>
<text x="173.3" y="74.8">3V3</text>
<text x="178.8" y="73.9">61</text>
<text x="178.8" y="72.1">62</text>
<text x="9.6" y="79.5">B</text>
<text x="68.8" y="81.4">4</text>
<text x="68.9" y="79.5">3</text>
<text x="72.4" y="78.6">DATA</text>
<text x="72.4" y="80.4">VDD</text>
<text x="72.4" y="82.3">DOUT</text>
<text x="290.1" y="79.5">B</text>
<text x="234.7" y="87">2</text>
<text x="234.8" y="88.8">3</text>
<text x="234.9" y="85.1">1</text>
<text x="238.3" y="86">1</text>
<text x="238.3" y="87.9">2</text>
<text x="238.3" y="89.7">3</text>
<text x="135.9" y="92.5">2</text>
<text x="136" y="94.4">3</text>
<text x="136.1" y="90.7">1</text>
<text x="139.5" y="91.6">1</text>
<text x="139.5" y="93.5">2</text>
<text x="139.5" y="95.3">3</text>
<text x="80.3" y="100.8">NC</text>
<text x="85.4" y="99.9">1</text>
<text x="85.4" y="101.8">2</text>
<text x="135.9" y="96.3">4</text>
<text x="139.5" y="97.2">4</text>
<text x="75.4" y="106.4">VCC 3.3V</text>
<text x="78.4" y="104.6">MOSI</text>
<text x="80.6" y="102.7">CS</text>
<text x="85.4" y="107.4">5</text>
<text x="85.4" y="105.5">4</text>
<text x="85.4" y="103.6">3</text>
<text x="234.7" y="105.6">2</text>
<text x="234.9" y="103.7">1</text>
<text x="238.3" y="104.6">1</text>
<text x="238.3" y="106.5">2</text>
<text x="71.7" y="113.9">CD/Card Detect</text>
<text x="78.5" y="110.2">MISO</text>
<text x="79.2" y="108.3">CLK</text>
<text x="80.3" y="112">NC</text>
<text x="85.4" y="109.2">7</text>
<text x="85.4" y="111.1">8</text>
<text x="85.4" y="112.9">10</text>
<text x="72.9" y="119.5">GND Housing</text>
<text x="79" y="117.6">GND</text>
<text x="85.4" y="116.7">6</text>
<text x="85.4" y="118.6">20</text>
<text x="9.6" y="129.8">C</text>
<text x="290.1" y="129.8">C</text>
<text x="9.6" y="180.2">D</text>
<text x="227.7" y="183.9">Zeichnungs Titel:</text>
<text x="290.1" y="180.2">D</text>
<text x="170.8" y="196">Zeichnungsnummer: *</text>
<text x="207.2" y="196">Rev:</text>
<text x="220.2" y="196">Format:</text>
<text x="227.7" y="196">Institut:</text>
<text x="264" y="196">Projekt: Beetech NanoEvery.SchDoc</text>
<text x="170.8" y="203.5">File:</text>
<text x="170.8" y="199.7">Datum:</text>
<text x="227.7" y="199.7">Ersteller: *</text>
<text x="264" y="199.7">Seite</text>
<text x="277" y="199.7">von *</text>
<text x="24.5" y="207.2">1</text>
<text x="60.9" y="207.2">2</text>
<text x="96.3" y="207.2">3</text>
<text x="131.7" y="207.2">4</text>
<text x="167.1" y="207.2">5</text>
<text x="202.5" y="207.2">6</text>
<text x="237.9" y="207.2">7</text>
<text x="273.3" y="207.2">8</text>
</g>
<g font-size="1.7" fill="#000080">
<text x="136.4" y="29.2">U2</text>
<text x="59" y="31.1">U6</text>
<text x="32" y="41.3">100nF</text>
<text x="32" y="39.5">C2</text>
<text x="32" y="43.2">50V</text>
<text x="237" y="46">P7</text>
<text x="59" y="53.4">TXB0106</text>
<text x="71.6" y="62.7">P3</text>
<text x="227.5" y="65.7">4.7k</text>
<text x="227.5" y="61.6">R1</text>
<text x="59.4" y="68.6">20k</text>
<text x="59.4" y="66.4">R6</text>
<text x="54.4" y="75.8">10V</text>
<text x="54.4" y="72.1">C7</text>
<text x="59.9" y="72.1">100nF</text>
<text x="71.1" y="73.9">U4</text>
<text x="237" y="73.9">P2</text>
<text x="56.2" y="79.5">470</text>
<text x="63.7" y="79.5">R3</text>
<text x="136.4" y="79.5">Arduino Nano Every</text>
<text x="227.5" y="80.3">R2</text>
<text x="71.1" y="85.1">neoPixel</text>
<text x="227.5" y="84.4">4.7k</text>
<text x="237" y="92.5">P4</text>
<text x="70.9" y="98">X1</text>
<text x="138.2" y="100">P1</text>
<text x="65.3" y="106.4">C6</text>
<text x="65.3" y="108.3">10uF</text>
<text x="65.3" y="110.2">X5R</text>
<text x="65.3" y="112">10V</text>
<text x="237" y="109.3">P5</text>
<text x="70.9" y="122.3">SD micro Card Holder_2</text>
<text x="211.8" y="196">*</text>
<text x="235.1" y="196">*</text>
<text x="177.3" y="199.7">30.12.2021</text>
<text x="177.3" y="203.5">C:\Users\alexa\Documents\PROJECTS\107 BeeHive\BeeTech_ECAD\ECAD\Beetech NanoEvery v4\Beetech NanoEvery.SchDoc</text>
<text x="188.5" y="199.7">17:29:15</text>
<text x="270.5" y="199.7">*</text>
</g>
<g font-size="1.7" fill="#800000">
<text x="27.1" y="32.9">VCC 5V</text>
<text x="45" y="32.9">MOSI 3.3V</text>
<text x="45" y="34.8">VCC 3.3V</text>
<text x="84.2" y="32.9">MOSI</text>
<text x="84.2" y="34.8">VCC 5V</text>
<text x="110.2" y="32.9">SCK</text>
<text x="110.2" y="34.8">VCC 3.3V</text>
<text x="184.8" y="34.8">MOSI</text>
<text x="184.8" y="32.9">MISO</text>
<text x="214.6" y="31.1">VCC 5V</text>
<text x="214.6" y="32.9">GND</text>
<text x="214.6" y="34.8">CS CAN</text>
<text x="45" y="38.5">SCK 3.3V</text>
<text x="45" y="40.4">MISO 3.3V</text>
<text x="45" y="36.7">CS SD CARD 3.3V</text>
<text x="84.2" y="36.7">CS SD 5V</text>
<text x="84.2" y="38.5">SCK</text>
<text x="84.2" y="40.4">MISO</text>
<text x="110.2" y="38.5">SOUND_DATA</text>
<text x="214.6" y="36.7">MISO</text>
<text x="214.6" y="38.5">MOSI</text>
<text x="214.6" y="40.4">SCK</text>
<text x="28.3" y="47.8">GND</text>
<text x="45" y="46">VCC 3.3V</text>
<text x="110.2" y="42.2">DT_HX711</text>
<text x="110.2" y="44.1">SCK_HX711</text>
<text x="190.4" y="42.2">DATA_TEMP_1</text>
<text x="190.4" y="44.1">DATA_TEMP_2</text>
<text x="190.4" y="46">CS CAN</text>
<text x="190.4" y="47.8">INT CAN</text>
<text x="214.6" y="42.2">INT CAN</text>
<text x="110.2" y="53.4">VCC 5V</text>
<text x="110.2" y="51.6">NEO_PIX_DATA</text>
<text x="190.4" y="53.4">GND</text>
<text x="190.4" y="49.7">CS SD 5V</text>
<text x="82.4" y="55.3">GND</text>
<text x="110.2" y="57.1">GND</text>
<text x="110.2" y="59">V IN</text>
<text x="43.1" y="60.9">VCC 3.3V</text>
<text x="45" y="64.6">GND</text>
<text x="41.5" y="70.2">SOUND_DATA</text>
<text x="210.9" y="70.2">GND</text>
<text x="210.9" y="68.3">DATA_TEMP_1</text>
<text x="210.9" y="66.5">VCC 5V</text>
<text x="45" y="75.8">GND</text>
<text x="45" y="77.6">NEO_PIX_DATA</text>
<text x="45" y="79.5">VCC 5V</text>
<text x="210.9" y="88.8">GND</text>
<text x="210.9" y="87">DATA_TEMP_2</text>
<text x="210.9" y="85.1">VCC 5V</text>
<text x="114" y="90.7">GND</text>
<text x="114" y="92.5">DT_HX711</text>
<text x="114" y="94.4">SCK_HX711</text>
<text x="59.8" y="99.9">VCC 3.3V</text>
<text x="89.5" y="101.8">CS SD CARD 3.3V</text>
<text x="114" y="96.3">VCC 5V</text>
<text x="89.5" y="105.5">VCC 3.3V</text>
<text x="89.5" y="103.6">MOSI 3.3V</text>
<text x="89.5" y="107.4">SCK 3.3V</text>
<text x="212.8" y="103.7">V IN</text>
<text x="212.8" y="105.6">GND</text>
<text x="89.5" y="109.2">MISO 3.3V</text>
<text x="61.6" y="114.8">GND</text>
<text x="93.3" y="126">GND</text>
</g>
<text font-size="1.7" fill="#009cca" x="104.6" y="208.1">ExtInt 7</text>
</svg>
